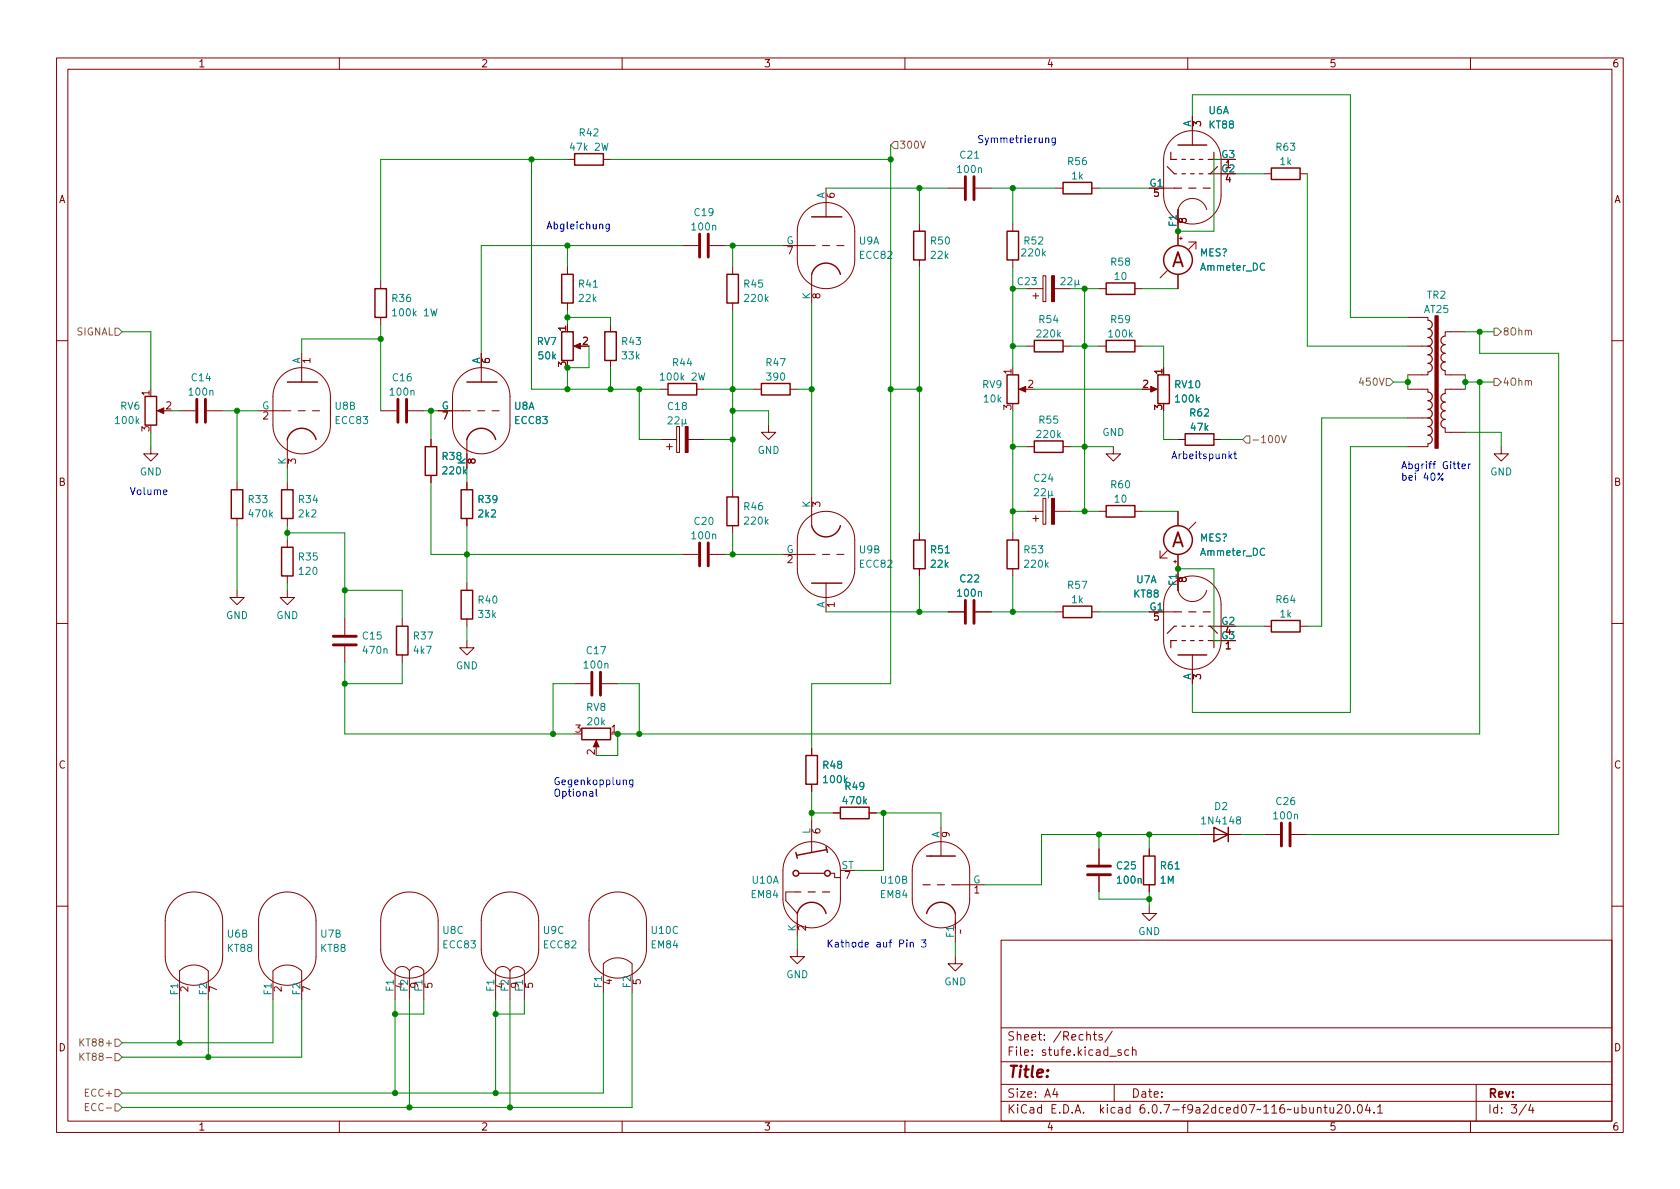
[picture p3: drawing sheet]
<svg xmlns="http://www.w3.org/2000/svg" width="297mm" height="210mm" viewBox="0 0 297 210" stroke-linecap="round" stroke-linejoin="round" font-family="sans-serif">
<g fill="none" stroke="#840000" stroke-width=".18">
<path d="M10 10.2h277v190.1h-277zM12 12.2h273v186.1h-273zM60 10.2v2M110 10.2v2M160 10.2v2M210 10.2v2M260 10.2v2M100.3 28.2h1.3M106.7 28.2h1.2M142.5 37.3a5.1 5.1 0 0 1 5.5-1.1 5.1 5.1 0 0 1 3.1 4.7v5.1a5.1 5.1 0 0 1-5.1 5 5.1 5.1 0 0 1-5-5v-5.1a5.1 5.1 0 0 1 1.5-3.6zM146 33.3v5M162.6 39.6v1.3"/>
<path d="M167.6 33.3h2.8M172.5 33.3h2.8M179.1 39.6v1.3M186.7 33.3h1.3M193 33.3h1.3M205.7 34.5a5.1 5.1 0 0 0 5.1 5.1 5.1 5.1 0 0 0 5.1-5.1M205.7 33.3h1.9M210.8 20.6v5M213.4 37.1a2.62 2.62 0 0 0-2.6-2 2.62 2.62 0 0 0-2.5 2v6.3M214 30.7h1.9M214.7 28.2h1.2M215.9 28.2a5.1 5.1 0 0 0-5.1-5.1 5.1 5.1 0 0 0-5.1 5.1v6.3"/>
<path d="M215.9 28.2v6.3M223.5 30.7h1.3M229.9 30.7h1.2M67.3 49.8v1.2M67.3 56.1v1.3M100.3 47.2v1.3M100.3 53.6v1.3M107.9 57.4v1.3M120.6 43.4h2.8M125.5 43.4h2.8M129.5 47.2v1.3M129.5 53.6v1.3"/>
<path d="M138.4 43.4h5.7M143.5 48.5v5.1M145.4 43.4h1.3M148 43.4h1.2M162.6 46v1.2M179.1 46v1.2M181.6 51h2.8M182.6 52.3h1M183.1 51.8v1M184.4 48.8h.5v4.5h-.5zM186.4 51h2.8M194.3 51h1.3"/>
<path d="M200.7 51h1.2M206.4 47.9l-1.3 1.2M208.3 48.5v2.5M208.5 42.2h.5M208.8 41.9v.5M210.2 42.8h1.3v1.3M211.5 42.8l-1.3 1.3M248.9 56.1h3.6v.5M259.1 58.7h-3.6v.7M10 60.2h2M26.7 79v1.3h1.2l-1.2 1.2-1.3-1.2h1.3M28.2 72.6h1"/>
<path d="M31.7 72.6h2.8M36.6 72.6h2.8M45.7 72.6h5.7M49.7 66.5a5.1 5.1 0 0 1 5.6-1.1 5.1 5.1 0 0 1 3.1 4.7v5.1a5.1 5.1 0 0 1-5.1 5.1 5.1 5.1 0 0 1-5-5.1v-5.1a5.1 5.1 0 0 1 1.4-3.6zM50.8 77.7v5.1M52.7 72.6h1.3M53.3 62.5v5.1M55.2 72.6h1.3M67.3 72.6h2.8M72.1 72.6h2.8M76.2 77.7v1.3M77.5 72.6h5.7"/>
<path d="M81.5 66.5a5.1 5.1 0 0 1 5.5-1.1 5.1 5.1 0 0 1 3.2 4.7v5.1a5.1 5.1 0 0 1-5.1 5.1 5.1 5.1 0 0 1-5.1-5.1v-5.1a5.1 5.1 0 0 1 1.5-3.6zM82.5 77.7v5.1M84.5 72.6h1.2M85.1 62.5v5.1M87 72.6h1.3M101.9 61.2h1M107.9 63.7v1.3M116.8 68.8h1.3M116.8 77.7h2.8M117.9 79h1M118.4 78.5v1M119.6 75.4h.5v4.6h-.5z"/>
<path d="M121.7 77.7h2.8M123.2 68.8h1.3M133.3 68.8h1.3M135.9 75.2v1.2h1.3l-1.3 1.3-1.3-1.3h1.3M139.7 68.8h1.3M180.6 68.8h1M181.6 61.2h1.3M181.6 79h1.3M188 61.2h1.2M188 79h1.2M194.3 61.2h1.3M196.8 79v1.3h1.3l-1.3 1.2-1.2-1.2h1.2"/>
<path d="M200.7 61.2h1.2M203.2 68.8h1M208.3 77.7h1.2M214.6 77.7h1.3M248.9 68.8h3.6v.5M248.9 61.2h2.6M248.9 73.9h2.6M252.5 78.5v.5h-3.6M252.5 65.8v.5h-3.6M255.5 75.7v.7h3.6M255.5 65.5v.8h3.6M259.1 68.8h-3.6v.8"/>
<path d="M265.4 79v1.3h1.3l-1.3 1.2-1.2-1.2h1.2M285 60.2h2M41.9 85.3v1.3M41.9 91.7v1.3M50.8 85.3v1.3M50.8 91.7v1.3M50.8 95.5v1.3M76.2 84.1v1.2M82.5 85.3v1.3M82.5 91.7v1.3M120.6 98h2.8M125.5 98h2.8"/>
<path d="M129.5 86.6v1.3M129.5 93v1.2M138.4 98h5.7M143.5 87.9v5.1M145.4 98h1.3M148 98h1.2M162.6 94.2v1.3M179.1 94.2v1.3M181.6 90.4h2.8M182.6 91.7h1M183.1 91.2v1M184.4 88.1h.5v4.6h-.5z"/>
<path d="M186.4 90.4h2.8M194.3 90.4h1.3M200.7 90.4h1.2M205.1 97.4v1.3h1.3M206.4 97.4l-1.3 1.3M207.5 99.3h.5M207.8 99.1v.5M208.3 98v6.4a2.62 2.62 0 0 0 2.5 2 2.62 2.62 0 0 0 2.6-2M208.3 90.4v2.6M211.5 92.3l-1.3 1.3M10 110.2h2M41.9 104.4v1.3h1.3l-1.3 1.2-1.3-1.2h1.3"/>
<path d="M50.8 104.4v1.3h1.3l-1.3 1.2-1.3-1.2h1.3M50.8 101.8v1.3M61 109.5v2.8M61 114.3v2.8M71.1 109.5v1.2M71.1 115.8v1.3M82.5 113.3v1.2h1.3l-1.3 1.3-1.2-1.3h1.2M82.5 103.1v1.3M82.5 109.5v1.2M141 100.6v-5.1a5.1 5.1 0 0 1 5-5.1 5.1 5.1 0 0 1 5.1 5.1v5.1M141 100.6a5.1 5.1 0 0 0 5 5.1 5.1 5.1 0 0 0 5.1-5.1M146 103.1v5.1"/>
<path d="M162.6 100.6v1.2M167.6 108.2h2.8M172.5 108.2h2.8M179.1 100.6v1.2M186.7 108.2h1.3M193 108.2h1.3M205.7 108.2h1.9M207.2 103.3a5.1 5.1 0 0 1 5.6-1.1 5.1 5.1 0 0 1 3.1 4.7v6.4a5.1 5.1 0 0 1-5.1 5.1 5.1 5.1 0 0 1-5.1-5.1v-6.4a5.1 5.1 0 0 1 1.5-3.6zM210.8 115.8v5.1M214 110.7h1.9M214.7 113.3h1.2M223.5 110.7h1.3"/>
<path d="M229.9 110.7h1.2M285 110.2h2M101.6 120.9h2.8M105.4 131.3v1M106.4 120.9h2.8M143.5 132.3v1.3M143.5 138.7v1.2M30.7 159.2a5.1 5.1 0 0 1 5.5-1.1 5.1 5.1 0 0 1 3.2 4.7v6.4a5.1 5.1 0 0 1-5.1 5 5.1 5.1 0 0 1-5.1-5v-6.4a5.1 5.1 0 0 1 1.5-3.6zM47.2 159.2a5.1 5.1 0 0 1 5.5-1.1 5.1 5.1 0 0 1 3.2 4.7v6.4a5.1 5.1 0 0 1-5.1 5 5.1 5.1 0 0 1-5.1-5v-6.4a5.1 5.1 0 0 1 1.5-3.6zM68.8 159.2a5.1 5.1 0 0 1 5.5-1.1 5.1 5.1 0 0 1 3.2 4.7v5.1a5.1 5.1 0 0 1-5.1 5.1 5.1 5.1 0 0 1-5.1-5.1v-5.1a5.1 5.1 0 0 1 1.5-3.6zM86.6 159.2a5.1 5.1 0 0 1 5.5-1.1 5.1 5.1 0 0 1 3.1 4.7v5.1a5.1 5.1 0 0 1-5 5.1 5.1 5.1 0 0 1-5.1-5.1v-5.1a5.1 5.1 0 0 1 1.5-3.6zM105.6 159.2a5.1 5.1 0 0 1 5.6-1.1 5.1 5.1 0 0 1 3.1 4.7v5.1a5.1 5.1 0 0 1-5.1 5.1 5.1 5.1 0 0 1-5.1-5.1v-5.1a5.1 5.1 0 0 1 1.5-3.6z"/>
<path d="M139.9 150.3a5.1 5.1 0 0 1 5.5-1.1 5.1 5.1 0 0 1 3.2 4.7v5.1a5.1 5.1 0 0 1-5.1 5.1 5.1 5.1 0 0 1-5.1-5.1v-5.1a5.1 5.1 0 0 1 1.5-3.6zM140.2 157.7h-1.3v1.6l2.1 2.2v3.8M143.5 145v5.7M146.8 154.4h.8v.8h1M147.3 143.8h1.3M153.7 143.8h1.2M162.8 150.3a5.1 5.1 0 0 1 5.5-1.1 5.1 5.1 0 0 1 3.1 4.7v5.1a5.1 5.1 0 0 1-5 5.1 5.1 5.1 0 0 1-5.1-5.1v-5.1a5.1 5.1 0 0 1 1.5-3.6zM164.6 151.4h.1M166.4 146.3v5.1M169.5 156.5h4.5M194.3 150.1v2.8M194.3 154.9v2.8"/>
<path d="M203.2 150.1v1.3M203.2 156.5v1.2M212.1 147.6h7.6M223.5 147.6h2.8M228.3 147.6h2.8M10 160.2h2M31.7 176.8v-5.1a3.6 3.6 0 0 1 5.1 0v5.1M48.3 176.8v-5.1a3.6 3.6 0 0 1 5 0v5.1M72.4 171.7a1.42 1.42 0 0 0-1.3-.8 1.42 1.42 0 0 0-1.2 .8l-.1 5.1M72.4 171.7v5.1M72.4 171.7a1.42 1.42 0 0 1 1.3-.8 1.42 1.42 0 0 1 1.2 .8v5.1M90.2 171.7a1.42 1.42 0 0 0-1.3-.8 1.42 1.42 0 0 0-1.3 .8v5.1"/>
<path d="M90.2 171.7v5.1M90.2 171.7a1.42 1.42 0 0 1 1.2-.8 1.42 1.42 0 0 1 1.3 .8v5.1M106.7 175.5v-5.1a3.6 3.6 0 0 1 5.1 0v5.1M141 167.9v1.3h1.2l-1.2 1.2-1.3-1.2h1.3M168.9 169.2v1.2h1.3l-1.3 1.3-1.3-1.3h1.3M168.9 161.5v5.1M177 166.3h108v32h-108zM203.2 160.3v1.2h1.3l-1.3 1.3-1.3-1.3h1.3M285 160.2h2M60 198.3v2M110 198.3v2M160 198.3v2"/>
<path d="M177 194.8h108M177 191.8h108M177 187.8h108M177 181.8h108M186.5 192.5l-.4 1h1M186.9 193v1M193.3 182.9h.6M193.5 182.4v1.3l.4 .2M194.9 183l-.4-.1-.2 .2 .1 .3 .5 .1v.4h-.6M196.6 182.4l-1.2 1.9M197 191.8v3M198.2 185.7l-.3-.1-.3 .2 .1 .3 .5 .1v.4h-.6"/>
<path d="M199.6 185.7l-.5-.1-.2 .3v.4l.1 .3h.6M200.2 185.8l.2-.2 .4 .1 .1 .9M200.2 185.1v1.5M210 198.3v2M232.9 196l.2-.2 .4 .1 .1 .9M232.9 195.8v1M234.1 195.8h.5M234.3 195.3v1.3l.3 .2M235.1 195.8l.1 1h.4l.2-.1M235.8 195.8v1M236.4 195.5l.6-.2 .2 .2 .1 .3-.9 1h.9M238.1 195.4l.1-.1a.81 .81 0 0 1 .6 .7 .81 .81 0 0 1-.3 .8h-.1a.81 .81 0 0 1-.6-.6 .81 .81 0 0 1 .3-.8z"/>
<path d="M239.4 196.7v.1M240.2 195.4l.2-.1a.81 .81 0 0 1 .5 .7 .81 .81 0 0 1-.3 .8h-.1a.81 .81 0 0 1-.6-.6 .81 .81 0 0 1 .3-.8zM241.8 195.3l-.4 1h1M242.1 195.8v1M242.9 196.7v.1M243.6 195.8l.4-.5v1.5M243.6 196.8h.8M260 198.3v2M261 191.8v6.5M269.9 195.3l-1.3 1.9M270.6 195.3l-.3 1h.9M271 195.8v1"/>
</g>
<g fill="none" stroke="#840000" stroke-width=".2">
<path d="M206.4 29.5l1.2 1.2h.4M207 26.9v1.3h1M207.6 33.3h1.3M209 28.2h.6M209 30.7h.6M210.2 33.3h1.3M210.5 28.2h.7M210.5 30.7h.7M212 28.2h.7M212 30.7h.7M212.7 33.3h1.3M214.6 26.9v1.3h-1"/>
<path d="M215.3 29.5l-1.3 1.2h-.4M252.5 56.6a.76 .76 0 0 1 .7 .8 .76 .76 0 0 1-.7 .8 .76 .76 0 0 1 .7 .7 .76 .76 0 0 1-.7 .8 .76 .76 0 0 1 .7 .7 .76 .76 0 0 1-.7 .8 .76 .76 0 0 1 .7 .8 .76 .76 0 0 1-.7 .7 .76 .76 0 0 1 .7 .8 .76 .76 0 0 1-.7 .8 .76 .76 0 0 1 .7 .7 .76 .76 0 0 1-.7 .8M255.5 59.4a.76 .76 0 0 0-.7 .8 .76 .76 0 0 0 .7 .8 .76 .76 0 0 0-.7 .7 .76 .76 0 0 0 .7 .8 .76 .76 0 0 0-.7 .7 .76 .76 0 0 0 .7 .8 .76 .76 0 0 0-.7 .8 .76 .76 0 0 0 .7 .7M252.5 69.3a.76 .76 0 0 1 .7 .8 .76 .76 0 0 1-.7 .8 .76 .76 0 0 1 .7 .7 .76 .76 0 0 1-.7 .8 .76 .76 0 0 1 .7 .7 .76 .76 0 0 1-.7 .8 .76 .76 0 0 1 .7 .8 .76 .76 0 0 1-.7 .7 .76 .76 0 0 1 .7 .8 .76 .76 0 0 1-.7 .8 .76 .76 0 0 1 .7 .7 .76 .76 0 0 1-.7 .8M255.5 69.6a.76 .76 0 0 0-.7 .8 .76 .76 0 0 0 .7 .7 .76 .76 0 0 0-.7 .8 .76 .76 0 0 0 .7 .7 .76 .76 0 0 0-.7 .8 .76 .76 0 0 0 .7 .8 .76 .76 0 0 0-.7 .7 .76 .76 0 0 0 .7 .8M207.6 108.2h1.3M208 110.7h-.4l-1.2 1.3M208 113.3h-1v1.2M209 113.3h.6M209 110.7h.6M210.2 108.2h1.3M210.5 113.3h.7"/>
<path d="M210.5 110.7h.7M212 113.3h.7M212 110.7h.7M212.7 108.2h1.3M213.6 113.3h1v1.2M213.6 110.7h.4l1.3 1.3M140.3 157.7h1.3M141.2 154.4h4.6M142.9 157.7h1.2M145.4 157.7h1.3M163.2 156.5h1.3M165.7 156.5h1.3"/>
<path d="M168.3 156.5h1.2"/>
</g>
<g fill="none" stroke="#840000" stroke-width=".25">
<path d="M101.6 27.2h5.1v2h-5.1zM143.5 38.3h5.3M188 32.3h5v2h-5zM208.3 25.6h5.1M224.8 29.7h5.1v2h-5.1zM66.3 51h2v5.1h-2zM99.3 58.7h2v5h-2zM99.3 48.5h2v5.1h-2zM106.9 58.7h2.1v5h-2.1zM128.5 48.5h2.1v5.1h-2.1zM143.5 48.5a2.62 2.62 0 0 1 2.5-2 2.62 2.62 0 0 1 2.6 2M161.5 40.9h2.1v5.1h-2.1z"/>
<path d="M178.1 40.9h2v5.1h-2zM195.6 50h5.1v2.1h-5.1zM25.7 70.1h2v5.1h-2zM50.8 77.7a2.62 2.62 0 0 1 2.5-2 2.62 2.62 0 0 1 2.6 2M50.8 67.6h5.3M75.2 79h2v5.1h-2zM82.5 77.7a2.62 2.62 0 0 1 2.6-2 2.62 2.62 0 0 1 2.5 2M82.5 67.6h5.4M118.1 67.8h5.1v2h-5.1zM134.6 67.8h5.1v2h-5.1zM178.1 66.3h2v5.1h-2zM182.9 60.2h5.1v2h-5.1z"/>
<path d="M182.9 78h5.1v2h-5.1zM195.6 60.2h5.1v2h-5.1zM204.7 66.3h2.1v5.1h-2.1zM209.5 76.7h5.1v2h-5.1zM40.9 86.6h2v5.1h-2zM49.8 86.6h2v5.1h-2zM49.8 96.8h2v5h-2zM81.5 86.6h2.1v5.1h-2.1zM128.5 87.9h2.1v5.1h-2.1zM143.5 93a2.62 2.62 0 0 0 2.5 1.9 2.62 2.62 0 0 0 2.6-1.9M161.5 95.5h2.1v5.1h-2.1zM178.1 95.5h2v5.1h-2z"/>
<path d="M195.6 89.4h5.1v2h-5.1zM70.1 110.7h2v5.1h-2zM81.5 104.4h2.1v5.1h-2.1zM143.5 103.1h5.3M188 107.2h5v2h-5zM208.3 115.8h5.1M224.8 109.7h5.1v2.1h-5.1zM102.9 128.8h5v2h-5zM142.5 133.6h2v5.1h-2zM140.7 150.7l.3 1.1M146 149.7l.3 1M146.2 150.2l-5.4 1.1"/>
<path d="M148.6 142.7h5.1v2.1h-5.1zM163.8 151.4h5.1M202.2 151.4h2v5.1h-2zM214.6 146.3l2.6 1.3-2.6 1.2zM217.2 146.3v2.5M141 161.5a2.62 2.62 0 0 1 2.5-1.9 2.62 2.62 0 0 1 2.6 1.9M163.8 161.5a2.62 2.62 0 0 1 2.6-1.9 2.62 2.62 0 0 1 2.5 1.9"/>
<circle cx="208.3" cy="46" r="2.54"/>
<circle cx="208.3" cy="95.5" r="2.54"/>
<circle cx="140.7" cy="154.4" r=".51"/>
<circle cx="146.3" cy="154.4" r=".51"/>
</g>
<g fill="none" stroke="#840000" stroke-width=".51">
<path d="M170.7 31.2v4.1M172.2 31.2v4.1M123.7 41.4v4.1M125.2 41.4v4.1M34.8 70.6v4.1M36.3 70.6v4.1M70.4 70.6v4.1M71.9 70.6v4.1M123.7 96v4.1M125.2 96v4.1M58.9 112.5h4.1M58.9 114h4.1"/>
<path d="M104.6 118.9v4M106.2 118.9v4M170.7 106.2v4M172.2 106.2v4M192.3 153.2h4M192.3 154.7h4M226.6 145.5v4.1M228.1 145.5v4.1"/>
</g>
<g fill="#840000" stroke="#840000" stroke-width=".18">
<path d="M105.4 130.9l.5 1.2h-1z"/>
<path d="M180.2 68.8l1.2-.5v1z"/>
<path d="M101.5 61.2l1.1-.5v1z"/>
<path d="M185.9 48.8h.5v4.5h-.5z"/>
<path d="M251.5 73.9h1z"/>
<path d="M251.5 61.2h1z"/>
<path d="M203.5 68.3l1.1 .5-1.1 .5z"/>
<path d="M121.2 75.4h.5v4.6h-.5z"/>
<path d="M27.8 72.6l1.2-.5v1z"/>
<path d="M185.9 88.1h.5v4.6h-.5z"/>
</g>
<g fill="none" stroke="#008484" stroke-width=".18">
<path d="M187.6 49.2l.5-.1 .2 .3-.8 1h.8M188.8 49.2l.5-.1 .2 .3-.8 1h.8M190.1 49.5v1.3M190.7 50.2l.2 .2M190.7 49.5l-.1 .8-.3 .1-.2-.2M118.1 73.8l.5-.1 .3 .4-.8 .9h.8M119.3 73.8l.5-.1 .3 .4-.8 .9h.8M120.6 74.1v1.3M121.2 74.8l.2 .2M121.2 74.1v.8l-.4 .1-.2-.2M182.9 86.5l.5-.1 .2 .4-.8 .9h.8M184.1 86.5l.5-.1 .2 .4-.8 .9h.8"/>
<path d="M185.4 86.8v1.3M186 87.5l.2 .2M186 86.8l-.1 .8-.3 .1-.2-.2"/>
</g>
<path d="M253.7 55.9h.6v23.3h-.6z" fill="#840000" stroke="#840000" stroke-width=".25"/>
<g fill="none" stroke="#848400" stroke-width=".18">
<path d="M157.5 25.6l.6-.6h.6v1.3h-.6zM20.3 58h.7l.6 .7-.6 .6h-.7zM264.2 58h.6l.6 .7-.6 .6h-.6zM220.3 77.1h.7v1.3h-.7l-.6-.7zM226.6 77l.4 1.3 .4-1.3M245.1 66.9h.6l.7 .7-.7 .6h-.6zM264.2 66.9h.6l.6 .7-.6 .6h-.6zM14.1 183.7v1.3M14.1 186.2v1.3M14.3 186.8l.6 .7M14.9 186.2l-.8 .8M14.9 183.7l-.8 .7"/>
<path d="M15.1 195.7h.4M15.7 195.1h-.6v1.3h.6M20.3 195.2h.7l.6 .6-.6 .7h-.7zM20.3 186.3h.7l.6 .6-.6 .7h-.7zM20.3 183.8h.7l.6 .6-.6 .6h-.7zM20.3 192.7h.7l.6 .6-.6 .6h-.7z"/>
</g>
<g fill="none" stroke="#0000c2" stroke-width=".18">
<path d="M107.7 39.6v1.1l-.2 .2-.3-.1M107.7 39.7l-.3-.1-.3 .3 .1 .5h.5M184.9 24.5l.2-.1 .3 .1v.7M186.6 24.4v1l-.3 .3-.3-.1M186.6 24.5l-.4-.1-.2 .2 .1 .6h.5M218.3 79.8v1.1l.3 .2M28.9 87l.6-.1v-.2l-.4-.1-.2 .2 .1 .6h.5M217.4 80.6l.4 .5M217.8 80.3l-.5 .5M218.2 80.3h.4M255.2 83.7l-1 1.2M258.5 82.5l.6-.2-.1-.2-.3-.1-.2 .2 .1 .6h.4"/>
<path d="M259.6 82v.9M260 82l-.4 .3M105.4 139.5v1.1l.2 .2M111.9 137.9v1l-.2 .3-.3-.1M111.9 138l-.4-.1-.2 .3 .1 .5h.5M160.9 166.8l.2-.2 .3 .1 .1 .8M160.9 166.6v.9M162.9 166.2h.8l-.4 .5 .4 .1v.6l-.2 .1-.6-.1"/>
<circle cx="255" cy="84.7" r=".18"/>
</g>
<g fill="none" stroke="#008400" stroke-width=".18">
<path d="M94 28.2v40.6h22.8M100.3 28.2h-33v21.6M107.9 28.2h49.6M146 33.3h21.6M157.5 25.6v95.3h-14v11.4M162.6 33.3v6.3M175.3 33.3h11.4M179.1 33.3v6.3M194.3 33.3h8.9M210.8 20.6v-3.8h28v39.3h10.1M218.4 28.2h-3.8v12.7h-6.3M218.4 30.7h5.1"/>
<path d="M231.1 30.7v30.5h17.8M21.6 58.7h5.1v10.1M67.3 59.9h-14v2.6M67.3 57.4v15.2M100.3 56.1h7.6v1.3M100.3 43.4v3.8M100.3 54.9v2.5M120.6 43.4h-35.5v19.1M128.3 43.4h10.1M129.5 43.4v3.8M129.5 54.9v31.7M143.5 53.6v34.3"/>
<path d="M162.6 47.2v47M179.1 47.2v17.8M179.1 51h2.5M189.2 51h5.1M191.8 51v39.4M201.9 51h6.4M259.1 58.7h5.1M261.6 58.7v3.8h14v85.1h-44.5M26.7 76.4v2.6M30.5 72.6h1.2M39.4 72.6h6.3M41.9 72.6v12.7"/>
<path d="M74.9 72.6h2.6M76.2 72.6v5.1M104.1 61.2v3.8h-3.8v3.8M107.9 65v3.8M113 68.8v8.9h3.8M124.5 68.8h8.8M124.5 77.7h5M129.5 72.6h6.4v2.6M141 68.8h2.5M157.5 68.8h5.1M179.1 72.6v21.6M179.1 61.2h2.5"/>
<path d="M179.1 79h2.5M182.9 68.8h19M189.2 61.2h5.1M189.2 79h7.6M201.9 61.2h3.8v3.8M205.7 72.6v5.1h2.6M215.9 77.7h3.8M246.4 67.6h2.5M248.9 79h-10.1v47h-28v-5.1M248.9 73.9h-15.2v36.8h-2.6M248.9 66.3v2.5M259.1 66.3v2.5"/>
<path d="M259.1 76.4h6.3v2.6M259.1 67.6h5.1M261.6 67.6v62.2h-152.4v3.8h-3.8M41.9 93v11.4M50.8 94.2h10.2v15.3M50.8 82.8v2.5M50.8 93v2.5M76.2 85.3v12.7h44.4M82.5 82.8v2.5M82.5 93v10.1M128.3 98h10.1M129.5 94.2v3.8"/>
<path d="M179.1 90.4h2.5M189.2 90.4h5.1M201.9 90.4h6.4M50.8 103.1v1.3M61 104.4h10.1v5.1M61 117.1v12.7h40.6M71.1 117.1v3.8h-10.1M82.5 110.7v2.6M146 108.2h21.6M162.6 101.8v6.4M175.3 108.2h11.4M179.1 101.8v6.4"/>
<path d="M194.3 108.2h8.9M208.3 100.6h6.3v12.7h3.8M218.4 110.7h5.1M101.6 120.9h-3.8v8.9M109.2 120.9h3.8v8.9M143.5 139.9v5.1M143.5 143.8h3.8M154.9 143.8h11.5v2.5M156.2 143.8v10.1h-5.1M194.3 147.6v2.5M194.3 157.7v1.3h8.9M203.2 147.6v2.5"/>
<path d="M203.2 157.7v2.6M212.1 147.6h-28v8.9h-10.1M219.7 147.6h3.8M31.7 176.8v7.6M36.8 176.8v10.1M48.3 176.8v7.6h-26.7M53.3 176.8v10.1h-31.7M69.8 176.8v16.5M72.4 176.8v19M74.9 176.8v2.5h-5.1M87.6 176.8v16.5M90.2 176.8v19"/>
<path d="M92.7 176.8v2.5h-5.1M106.7 175.5v17.8h-85.1M111.8 175.5v20.3h-90.2M141 165.3v2.6M168.9 166.6v2.6"/>
</g>
<g fill="#008400" stroke="#008400" stroke-width=".18">
<circle cx="76.2" cy="72.6" r=".46"/>
<circle cx="61" cy="104.4" r=".46"/>
<circle cx="50.8" cy="94.2" r=".46"/>
<circle cx="61" cy="120.9" r=".46"/>
<circle cx="82.5" cy="98" r=".46"/>
<circle cx="41.9" cy="72.6" r=".46"/>
<circle cx="67.3" cy="59.9" r=".46"/>
<circle cx="69.8" cy="179.3" r=".46"/>
<circle cx="69.8" cy="193.3" r=".46"/>
<circle cx="90.2" cy="195.8" r=".46"/>
<circle cx="87.6" cy="193.3" r=".46"/>
<circle cx="87.6" cy="179.3" r=".46"/>
<circle cx="36.8" cy="186.9" r=".46"/>
<circle cx="72.4" cy="195.8" r=".46"/>
<circle cx="31.7" cy="184.4" r=".46"/>
<circle cx="100.3" cy="43.4" r=".46"/>
<circle cx="100.3" cy="56.1" r=".46"/>
<circle cx="100.3" cy="68.8" r=".46"/>
<circle cx="94" cy="28.2" r=".46"/>
<circle cx="107.9" cy="68.8" r=".46"/>
<circle cx="113" cy="68.8" r=".46"/>
<circle cx="100.3" cy="65" r=".46"/>
<circle cx="129.5" cy="98" r=".46"/>
<circle cx="113" cy="129.8" r=".46"/>
<circle cx="109.2" cy="129.8" r=".46"/>
<circle cx="129.5" cy="72.6" r=".46"/>
<circle cx="129.5" cy="77.7" r=".46"/>
<circle cx="97.8" cy="129.8" r=".46"/>
<circle cx="203.2" cy="147.6" r=".46"/>
<circle cx="156.2" cy="143.8" r=".46"/>
<circle cx="143.5" cy="143.8" r=".46"/>
<circle cx="203.2" cy="159" r=".46"/>
<circle cx="194.3" cy="147.6" r=".46"/>
<circle cx="162.6" cy="68.8" r=".46"/>
<circle cx="143.5" cy="68.8" r=".46"/>
<circle cx="157.5" cy="68.8" r=".46"/>
<circle cx="129.5" cy="68.8" r=".46"/>
<circle cx="129.5" cy="43.4" r=".46"/>
<circle cx="157.5" cy="28.2" r=".46"/>
<circle cx="162.6" cy="33.3" r=".46"/>
<circle cx="179.1" cy="61.2" r=".46"/>
<circle cx="191.8" cy="51" r=".46"/>
<circle cx="179.1" cy="51" r=".46"/>
<circle cx="191.8" cy="61.2" r=".46"/>
<circle cx="179.1" cy="79" r=".46"/>
<circle cx="191.8" cy="79" r=".46"/>
<circle cx="179.1" cy="33.3" r=".46"/>
<circle cx="261.6" cy="67.6" r=".46"/>
<circle cx="208.3" cy="40.9" r=".46"/>
<circle cx="261.6" cy="58.7" r=".46"/>
<circle cx="259.1" cy="67.6" r=".46"/>
<circle cx="208.3" cy="100.6" r=".46"/>
<circle cx="248.9" cy="67.6" r=".46"/>
<circle cx="179.1" cy="108.2" r=".46"/>
<circle cx="179.1" cy="90.4" r=".46"/>
<circle cx="191.8" cy="90.4" r=".46"/>
<circle cx="162.6" cy="108.2" r=".46"/>
</g>
<g font-size="3.5" fill="#840000">
<text x="207" y="47.2">A</text>
<text x="207" y="96.8">A</text>
</g>
<text font-size="2.8" fill="#840000" x="178" y="190.6">Title:</text>
<g font-size="2.1" fill="#840000">
<text x="178" y="184">Sheet: /Rechts/</text>
<text x="178" y="186.7">File: stufe.kicad_sch</text>
<text x="178" y="196.9">KiCad E.D.A. kicad 6.0.7-f9a2dced07~116~ubuntu20.04.1</text>
<text x="178" y="194.1">Size: A4</text>
<text x="200" y="194.1">Date:</text>
<text x="263" y="194.1">Rev:</text>
<text x="263" y="196.9">Id: 3/4</text>
</g>
<g font-size="1.8" fill="#840000">
<text x="35" y="11.9">1</text>
<text x="85" y="11.9">2</text>
<text x="135" y="11.9">3</text>
<text x="185" y="11.9">4</text>
<text x="235" y="11.9">5</text>
<text x="285" y="11.9">6</text>
<text x="212.3" y="22.3" transform="rotate(-90 212.3 22.3)">3</text>
<text x="216.7" y="29.7">1</text>
<text x="10.3" y="35.9">A</text>
<text x="147.6" y="35" transform="rotate(-90 147.6 35)">6</text>
<text x="204" y="34.8">5</text>
<text x="216.7" y="32.3">4</text>
<text x="285.3" y="35.9">A</text>
<text x="209.8" y="39.5" transform="rotate(-90 209.8 39.5)">8</text>
<text x="139.2" y="45">7</text>
<text x="145" y="52.8" transform="rotate(-90 145 52.8)">8</text>
<text x="100.1" y="58.5" transform="rotate(-90 100.1 58.5)">1</text>
<text x="54.9" y="64.2" transform="rotate(-90 54.9 64.2)">1</text>
<text x="86.6" y="64.2" transform="rotate(-90 86.6 64.2)">6</text>
<text x="100.1" y="64.9" transform="rotate(-90 100.1 64.9)">3</text>
<text x="103" y="61">2</text>
<text x="26.4" y="70" transform="rotate(-90 26.4 70)">1</text>
<text x="178.8" y="66.1" transform="rotate(-90 178.8 66.1)">1</text>
<text x="181.8" y="68.6">2</text>
<text x="202.1" y="68.6">2</text>
<text x="205.5" y="66.1" transform="rotate(-90 205.5 66.1)">1</text>
<text x="26.4" y="76.3" transform="rotate(-90 26.4 76.3)">3</text>
<text x="29.4" y="72.4">2</text>
<text x="46.5" y="74.2">2</text>
<text x="78.2" y="74.2">7</text>
<text x="178.8" y="72.5" transform="rotate(-90 178.8 72.5)">3</text>
<text x="205.5" y="72.5" transform="rotate(-90 205.5 72.5)">3</text>
<text x="52.3" y="82" transform="rotate(-90 52.3 82)">3</text>
<text x="84.1" y="82" transform="rotate(-90 84.1 82)">8</text>
<text x="10.3" y="85.9">B</text>
<text x="145" y="89.6" transform="rotate(-90 145 89.6)">3</text>
<text x="285.3" y="85.9">B</text>
<text x="139.2" y="99.6">2</text>
<text x="147.6" y="107.4" transform="rotate(-90 147.6 107.4)">1</text>
<text x="209.8" y="103" transform="rotate(-90 209.8 103)">8</text>
<text x="204" y="109.7">5</text>
<text x="216.7" y="112.3">4</text>
<text x="216.7" y="114.8">1</text>
<text x="212.3" y="120.1" transform="rotate(-90 212.3 120.1)">3</text>
<text x="101.7" y="129.5">3</text>
<text x="108.1" y="129.5">1</text>
<text x="10.3" y="135.9">C</text>
<text x="105.2" y="133.5" transform="rotate(-90 105.2 133.5)">2</text>
<text x="285.3" y="135.9">C</text>
<text x="145" y="147.4" transform="rotate(-90 145 147.4)">6</text>
<text x="167.9" y="148.1" transform="rotate(-90 167.9 148.1)">9</text>
<text x="149.4" y="155.4">7</text>
<text x="172.2" y="158">1</text>
<text x="142.5" y="164.6" transform="rotate(-90 142.5 164.6)">2</text>
<text x="170.4" y="164.7" transform="rotate(-90 170.4 164.7)">~</text>
<text x="33.3" y="175.4" transform="rotate(-90 33.3 175.4)">2</text>
<text x="38.4" y="175.4" transform="rotate(-90 38.4 175.4)">7</text>
<text x="49.8" y="175.4" transform="rotate(-90 49.8 175.4)">2</text>
<text x="54.9" y="175.4" transform="rotate(-90 54.9 175.4)">7</text>
<text x="73.9" y="174.7" transform="rotate(-90 73.9 174.7)">9</text>
<text x="76.5" y="174.7" transform="rotate(-90 76.5 174.7)">5</text>
<text x="91.7" y="174.7" transform="rotate(-90 91.7 174.7)">9</text>
<text x="94.2" y="174.7" transform="rotate(-90 94.2 174.7)">5</text>
<text x="108.2" y="174.1" transform="rotate(-90 108.2 174.1)">4</text>
<text x="113.3" y="174.1" transform="rotate(-90 113.3 174.1)">5</text>
<text x="10.3" y="185.9">D</text>
<text x="285.3" y="185.9">D</text>
<text x="35" y="199.9">1</text>
<text x="85" y="199.9">2</text>
<text x="135" y="199.9">3</text>
<text x="185" y="199.9">4</text>
<text x="235" y="199.9">5</text>
<text x="285" y="199.9">6</text>
</g>
<g font-size="1.8" fill="#008484">
<text x="210.6" y="22.5" transform="rotate(-90 210.6 22.5)">A</text>
<text x="213.7" y="20.2">U6A</text>
<text x="213.8" y="22.7">KT88</text>
<text x="101.1" y="26.6">47k 2W</text>
<text x="102.5" y="24.1">R42</text>
<text x="169.8" y="28">C21</text>
<text x="188.9" y="29.2">R56</text>
<text x="216" y="27.9">G3</text>
<text x="225.7" y="26.6">R63</text>
<text x="226.3" y="29.2">1k</text>
<text x="145.8" y="35.2" transform="rotate(-90 145.8 35.2)">A</text>
<text x="169.4" y="30.6">100n</text>
<text x="189.5" y="31.7">1k</text>
<text x="203.3" y="33">G1</text>
<text x="216" y="30.5">G2</text>
<text x="122.4" y="40.7">100n</text>
<text x="122.8" y="38.2">C19</text>
<text x="208" y="40" transform="rotate(-90 208 40)">F1</text>
<text x="139" y="43.2">G</text>
<text x="151.9" y="43.2">U9A</text>
<text x="152" y="45.8">ECC82</text>
<text x="164.6" y="43.2">R50</text>
<text x="164.7" y="45.8">22k</text>
<text x="180.8" y="45.3">220k</text>
<text x="181.1" y="43.2">R52</text>
<text x="196.5" y="47">R58</text>
<text x="212.2" y="45.3">MES?</text>
<text x="212.4" y="47.9">Ammeter_DC</text>
<text x="69.4" y="53.4">R36</text>
<text x="102.4" y="50.8">R41</text>
<text x="102.4" y="53.4">22k</text>
<text x="131.6" y="50.8">R45</text>
<text x="131.8" y="53.4">220k</text>
<text x="143.3" y="53" transform="rotate(-90 143.3 53)">K</text>
<text x="180" y="50.4">C23</text>
<text x="197.1" y="49.5">10</text>
<text x="252.3" y="52.8">TR2</text>
<text x="69.8" y="55.9">100k 1W</text>
<text x="183.5" y="59.7">220k</text>
<text x="183.8" y="57.1">R54</text>
<text x="196.2" y="59.7">100k</text>
<text x="196.5" y="57.1">R59</text>
<text x="251.8" y="55.3">AT25</text>
<text x="53.1" y="64.4" transform="rotate(-90 53.1 64.4)">A</text>
<text x="84.8" y="64.4" transform="rotate(-90 84.8 64.4)">A</text>
<text x="95" y="61">RV7</text>
<text x="95.3" y="63.5">50k</text>
<text x="110" y="61">R43</text>
<text x="110.1" y="63.5">33k</text>
<text x="119" y="64.7">R44</text>
<text x="135.5" y="64.7">R47</text>
<text x="33.5" y="70">100n</text>
<text x="33.9" y="67.4">C14</text>
<text x="69.1" y="70">100n</text>
<text x="69.5" y="67.4">C16</text>
<text x="117.1" y="67.3">100k 2W</text>
<text x="135.7" y="67.3">390</text>
<text x="173.7" y="68.6">RV9</text>
<text x="174" y="71.2">10k</text>
<text x="207.8" y="68.6">RV10</text>
<text x="208" y="71.2">100k</text>
<text x="20.5" y="75">100k</text>
<text x="21.3" y="72.4">RV6</text>
<text x="46.3" y="72.4">G</text>
<text x="59.3" y="72.4">U8B</text>
<text x="59.3" y="75">ECC83</text>
<text x="78.1" y="72.4">G</text>
<text x="90.9" y="72.4">U8A</text>
<text x="91.1" y="75">ECC83</text>
<text x="118.1" y="72.5">C18</text>
<text x="183.5" y="77.4">220k</text>
<text x="183.8" y="74.9">R55</text>
<text x="194.9" y="77.1">GND</text>
<text x="210.5" y="73.6">R62</text>
<text x="210.6" y="76.2">47k</text>
<text x="50.5" y="82.2" transform="rotate(-90 50.5 82.2)">K</text>
<text x="78.3" y="81.3">R38</text>
<text x="78.4" y="83.9">220k</text>
<text x="82.3" y="82.2" transform="rotate(-90 82.3 82.2)">K</text>
<text x="133.9" y="80.3">GND</text>
<text x="24.7" y="84.1">GND</text>
<text x="44" y="88.9">R33</text>
<text x="52.9" y="88.9">R34</text>
<text x="84.6" y="88.9">R39</text>
<text x="143.3" y="89.8" transform="rotate(-90 143.3 89.8)">K</text>
<text x="182.9" y="85.2">C24</text>
<text x="196.5" y="86.3">R60</text>
<text x="197.1" y="88.9">10</text>
<text x="263.5" y="84.1">GND</text>
<text x="44.1" y="91.5">470k</text>
<text x="52.9" y="91.5">2k2</text>
<text x="84.7" y="91.5">2k2</text>
<text x="122.4" y="95.4">100n</text>
<text x="122.8" y="92.8">C20</text>
<text x="131.6" y="90.2">R46</text>
<text x="131.8" y="92.8">220k</text>
<text x="212.2" y="95.7">MES?</text>
<text x="52.9" y="99.1">R35</text>
<text x="53" y="101.6">120</text>
<text x="139" y="97.8">G</text>
<text x="152" y="97.8">U9B</text>
<text x="152" y="100.4">ECC82</text>
<text x="164.6" y="97.8">R51</text>
<text x="164.7" y="100.4">22k</text>
<text x="181.1" y="97.8">R53</text>
<text x="181.3" y="100.4">220k</text>
<text x="212.4" y="98.3">Ammeter_DC</text>
<text x="84.6" y="106.7">R40</text>
<text x="145.8" y="107.6" transform="rotate(-90 145.8 107.6)">A</text>
<text x="169.4" y="105.5">100n</text>
<text x="169.8" y="103">C22</text>
<text x="188.9" y="104.1">R57</text>
<text x="189.5" y="106.7">1k</text>
<text x="200.5" y="105.7">KT88</text>
<text x="200.9" y="103.1">U7A</text>
<text x="203.3" y="107.9">G1</text>
<text x="208" y="103.5" transform="rotate(-90 208 103.5)">F1</text>
<text x="225.7" y="106.7">R64</text>
<text x="39.9" y="109.5">GND</text>
<text x="48.8" y="109.5">GND</text>
<text x="64.2" y="113.1">C15</text>
<text x="73.2" y="113.1">R37</text>
<text x="84.7" y="109.3">33k</text>
<text x="216" y="113">G3</text>
<text x="216" y="110.5">G2</text>
<text x="226.3" y="109.2">1k</text>
<text x="64.3" y="115.6">470n</text>
<text x="73.2" y="115.6">4k7</text>
<text x="80.6" y="118.4">GND</text>
<text x="103.4" y="118.2">100n</text>
<text x="103.8" y="115.7">C17</text>
<text x="103.7" y="125.7">RV8</text>
<text x="210.6" y="120.3" transform="rotate(-90 210.6 120.3)">A</text>
<text x="103.9" y="128.2">20k</text>
<text x="145.6" y="135.9">R48</text>
<text x="145.7" y="138.5">100k</text>
<text x="149.2" y="142.2">470k</text>
<text x="149.5" y="139.7">R49</text>
<text x="214.8" y="143.2">D2</text>
<text x="225.7" y="142.3">C26</text>
<text x="143.3" y="147.5" transform="rotate(-90 143.3 147.5)">L</text>
<text x="166.1" y="148.2" transform="rotate(-90 166.1 148.2)">A</text>
<text x="212.8" y="145.8">1N4148</text>
<text x="225.3" y="144.9">100n</text>
<text x="148.7" y="153.7">ST</text>
<text x="197.5" y="153.7">C25</text>
<text x="205.3" y="153.7">R61</text>
<text x="132.9" y="158.8">EM84</text>
<text x="133" y="156.3">U10A</text>
<text x="155.8" y="158.8">EM84</text>
<text x="155.8" y="156.3">U10B</text>
<text x="172" y="156.2">G</text>
<text x="197.7" y="156.3">100n</text>
<text x="205.2" y="156.3">1M</text>
<text x="40.2" y="165.8">U6B</text>
<text x="56.7" y="165.8">U7B</text>
<text x="78.3" y="165.1">U8C</text>
<text x="78.4" y="167.7">ECC83</text>
<text x="96.1" y="165.1">U9C</text>
<text x="96.2" y="167.7">ECC82</text>
<text x="115.2" y="167.7">EM84</text>
<text x="115.3" y="165.1">U10C</text>
<text x="140.7" y="164.7" transform="rotate(-90 140.7 164.7)">K</text>
<text x="168.7" y="165.7" transform="rotate(-90 168.7 165.7)">F1</text>
<text x="201.2" y="165.3">GND</text>
<text x="40.3" y="168.3">KT88</text>
<text x="56.8" y="168.3">KT88</text>
<text x="139" y="173">GND</text>
<text x="31.5" y="175.9" transform="rotate(-90 31.5 175.9)">F1</text>
<text x="36.6" y="175.9" transform="rotate(-90 36.6 175.9)">F2</text>
<text x="48" y="175.9" transform="rotate(-90 48 175.9)">F1</text>
<text x="53.1" y="175.9" transform="rotate(-90 53.1 175.9)">F2</text>
<text x="69.6" y="175.3" transform="rotate(-90 69.6 175.3)">F1</text>
<text x="71.4" y="174.7" transform="rotate(-90 71.4 174.7)">4</text>
<text x="72.1" y="175.3" transform="rotate(-90 72.1 175.3)">F2</text>
<text x="74.7" y="175.3" transform="rotate(-90 74.7 175.3)">F1</text>
<text x="87.4" y="175.3" transform="rotate(-90 87.4 175.3)">F1</text>
<text x="89.2" y="174.7" transform="rotate(-90 89.2 174.7)">4</text>
<text x="89.9" y="175.3" transform="rotate(-90 89.9 175.3)">F2</text>
<text x="92.5" y="175.3" transform="rotate(-90 92.5 175.3)">F1</text>
<text x="106.4" y="174.6" transform="rotate(-90 106.4 174.6)">F1</text>
<text x="111.5" y="174.6" transform="rotate(-90 111.5 174.6)">F2</text>
<text x="166.9" y="174.2">GND</text>
</g>
<g font-size="1.8" fill="#848400">
<text x="158.9" y="26.3">300V</text>
<text x="13.4" y="59.3">SIGNAL</text>
<text x="265.6" y="59.3">8Ohm</text>
<text x="240.8" y="68.2">450V</text>
<text x="265.6" y="68.2">4Ohm</text>
<text x="221.2" y="78.4">-100V</text>
<text x="14.8" y="185">KT88+</text>
<text x="15.2" y="187.6">KT88-</text>
<text x="15.4" y="193.9">ECC+</text>
<text x="15.8" y="196.5">ECC-</text>
</g>
<g font-size="1.8" fill="#0000c2">
<text x="172.7" y="25.3">Symmetrierung</text>
<text x="96.5" y="40.5">Abgleichung</text>
<text x="207" y="81.2">Arbeitspunkt</text>
<text x="247.6" y="82.9">Abgriff Gitter</text>
<text x="22.9" y="87.5">Volume</text>
<text x="247.6" y="85">bei 40%</text>
<text x="97.8" y="138.8">Gegenkopplung</text>
<text x="97.8" y="140.9">Optional</text>
<text x="146" y="167.5">Kathode auf Pin 3</text>
</g>
</svg>
